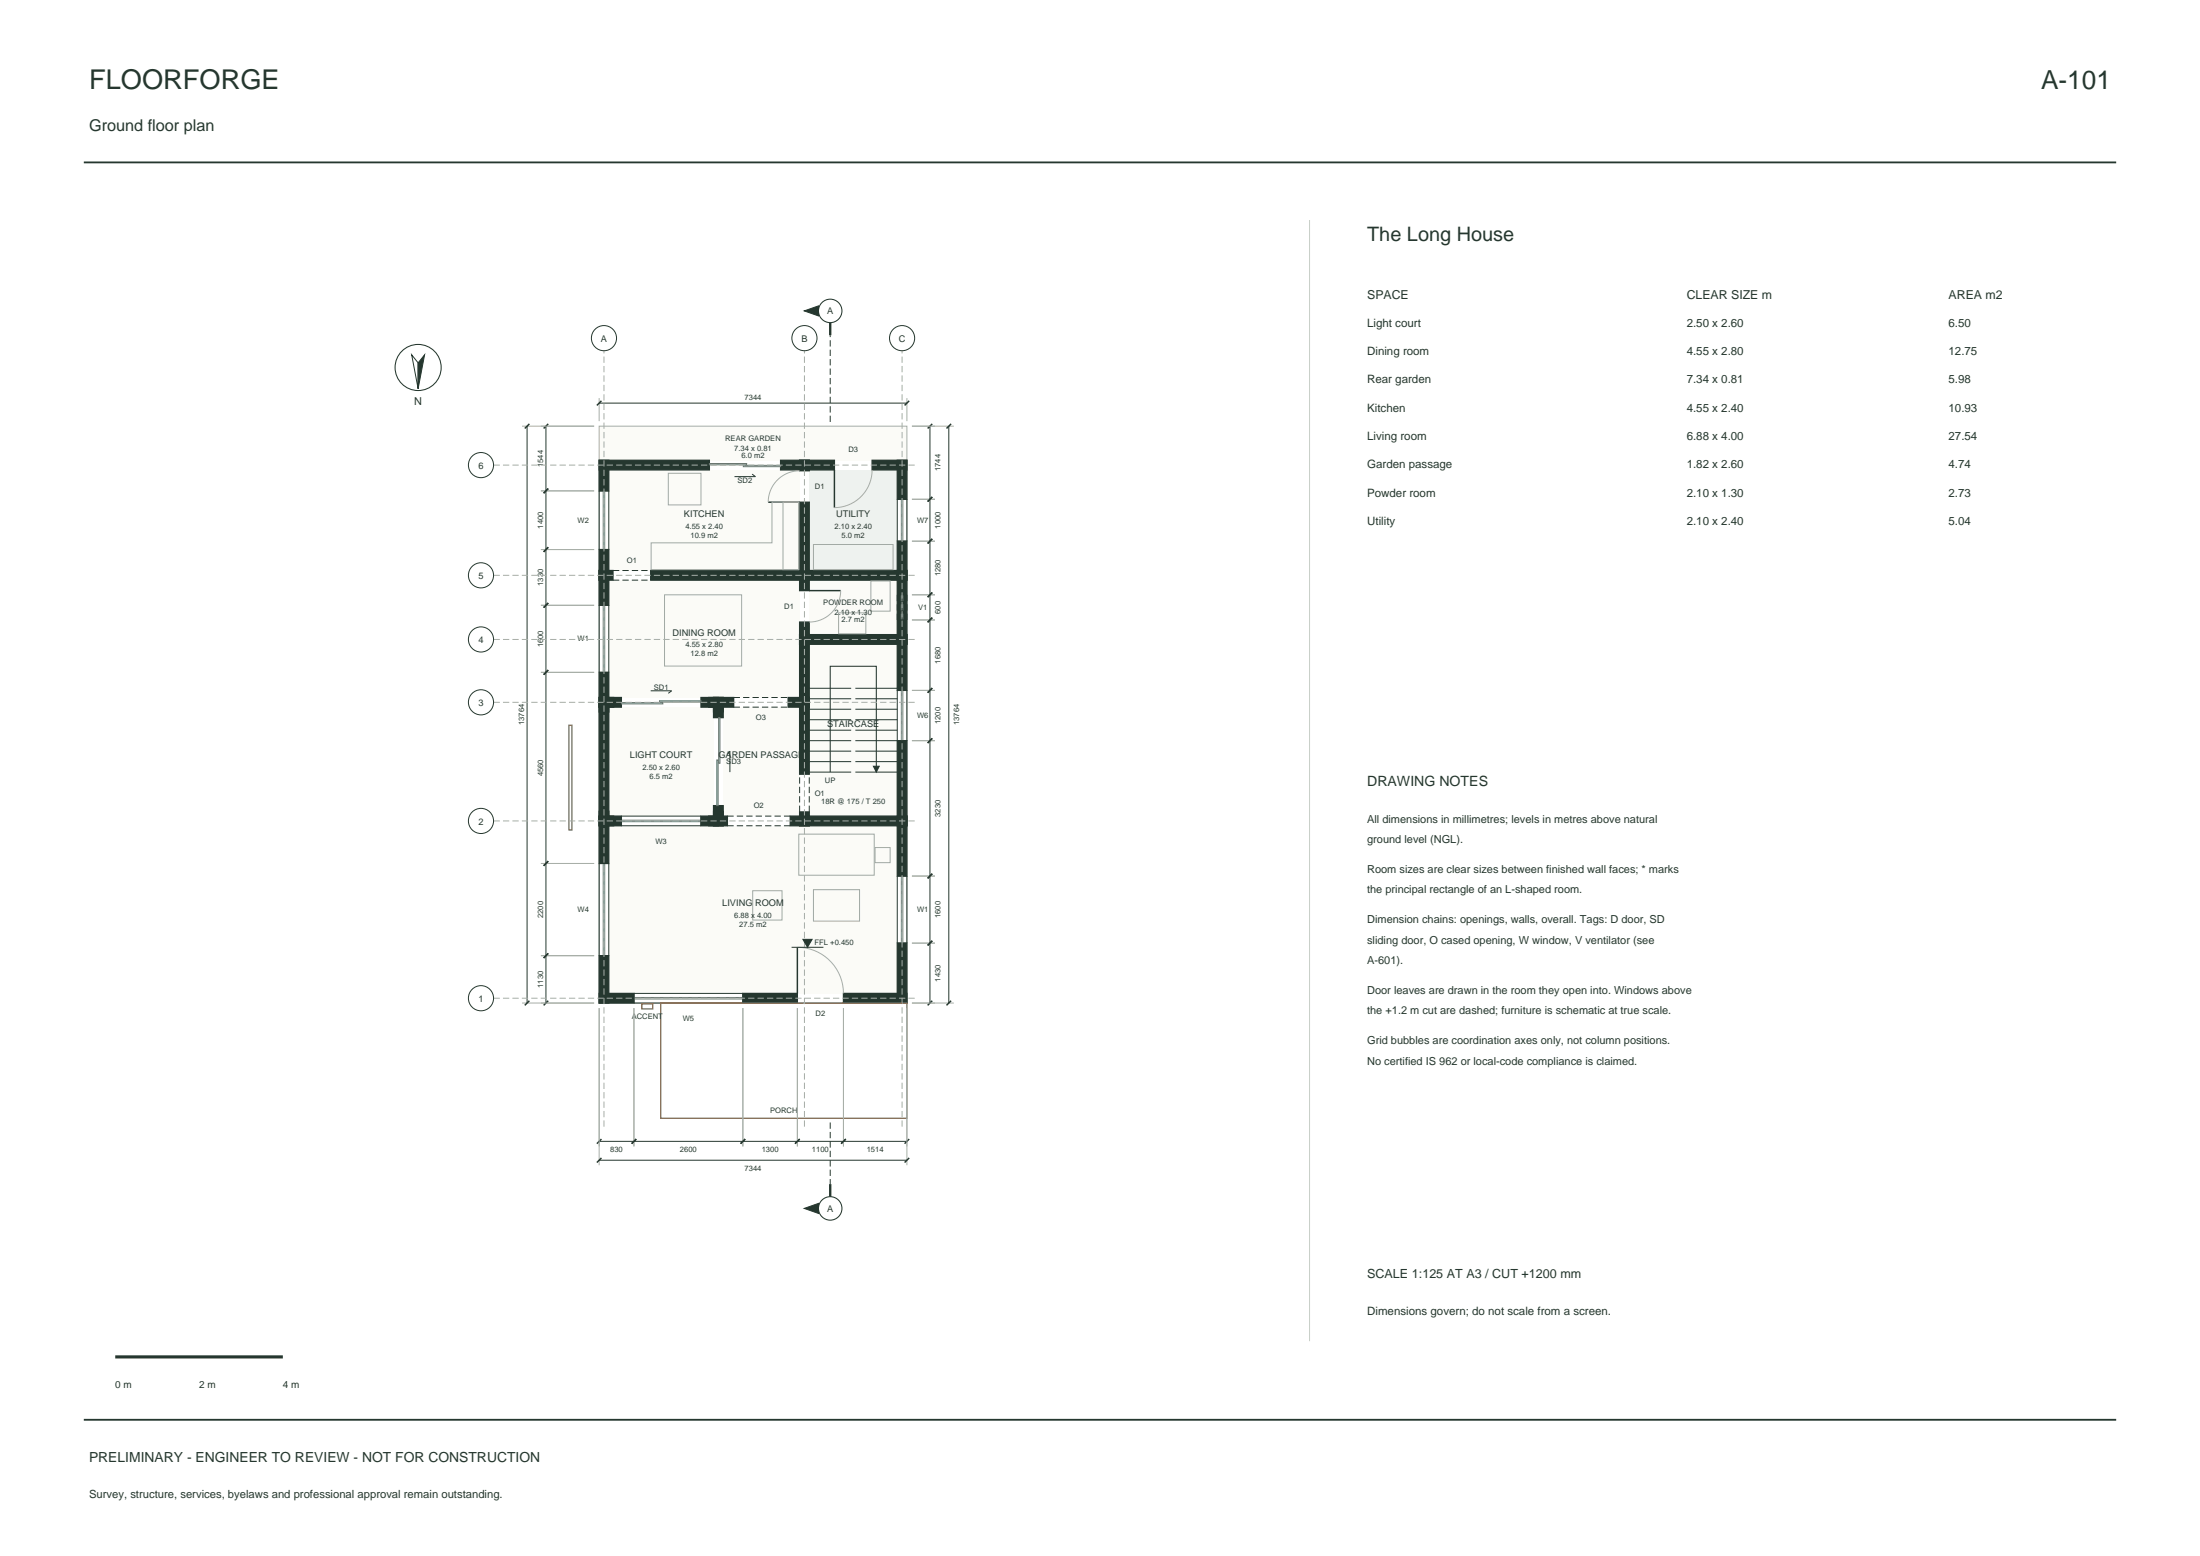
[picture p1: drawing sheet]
<svg xmlns="http://www.w3.org/2000/svg" width="420mm" height="297mm" viewBox="0 0 420 297" stroke-linecap="round" stroke-linejoin="round" font-family="sans-serif">
<path d="M16 31h388M16 271h388" fill="none" stroke="#25372f" stroke-width=".35"/>
<g fill="#fbfbf7">
<path d="M116.2 135h20v20.8h-20z" fill-rule="evenodd"/>
<path d="M116.2 110.7h36.5v22.4h-36.5z" fill-rule="evenodd"/>
<path d="M114.4 81.3h58.7v6.6h-58.7z" fill-rule="evenodd"/>
<path d="M116.2 89.7h36.5v19.2h-36.5z" fill-rule="evenodd"/>
<path d="M116.2 157.6h55.1v32h-55.1z" fill-rule="evenodd"/>
<path d="M138.1 135h14.6v20.8h-14.6z" fill-rule="evenodd"/>
<path d="M154.5 110.7h16.8v10.4h-16.8z" fill-rule="evenodd"/>
<path d="M154.5 123h16.8v32.8h-16.8z" fill-rule="evenodd"/>
</g>
<path d="M154.5 89.7h16.8v19.2h-16.8z" fill-rule="evenodd" fill="#eef2ef"/>
<path d="M114.4 81.3h58.7v110.2h-58.7z" fill="none" stroke="#a8afa4" stroke-width=".19"/>
<g fill="#25372f" stroke="#25372f" stroke-width=".25">
<path d="M114.4 155.8h1.8v9h-1.8z" fill-rule="evenodd"/>
<path d="M114.4 182.4h1.8v9.1h-1.8z" fill-rule="evenodd"/>
<path d="M161 189.6h12.1v1.9h-12.1z" fill-rule="evenodd"/>
<path d="M114.4 189.6h6.6v1.9h-6.6z" fill-rule="evenodd"/>
<path d="M141.8 189.6h10.4v1.9h-10.4z" fill-rule="evenodd"/>
<path d="M114.4 154.9h1.8v2.7h-1.8z" fill-rule="evenodd"/>
<path d="M114.4 134.1h1.8v22.6h-1.8z" fill-rule="evenodd"/>
<path d="M114.4 133.1h1.8v2.8h-1.8z" fill-rule="evenodd"/>
<path d="M114.4 155.8h2.7v1.8h-2.7z" fill-rule="evenodd"/>
<path d="M133.8 155.8h3.3v1.8h-3.3z" fill-rule="evenodd"/>
<path d="M115.3 155.8h3.3v1.8h-3.3z" fill-rule="evenodd"/>
<path d="M135.3 155.8h2.8v1.8h-2.8z" fill-rule="evenodd"/>
<path d="M114.4 108.9h1.8v6.6h-1.8z" fill-rule="evenodd"/>
<path d="M114.4 128.3h1.8v6.7h-1.8z" fill-rule="evenodd"/>
<path d="M114.4 133.1h2.7v1.9h-2.7z" fill-rule="evenodd"/>
<path d="M133.8 133.1h3.3v1.9h-3.3z" fill-rule="evenodd"/>
<path d="M115.3 133.1h3.3v1.9h-3.3z" fill-rule="evenodd"/>
<path d="M135.3 133.1h2.8v1.9h-2.8z" fill-rule="evenodd"/>
<path d="M114.4 87.9h1.8v5.8h-1.8z" fill-rule="evenodd"/>
<path d="M114.4 104.9h1.8v5.8h-1.8z" fill-rule="evenodd"/>
<path d="M124.2 108.9h30.3v1.8h-30.3z" fill-rule="evenodd"/>
<path d="M114.4 108.9h2.6v1.8h-2.6z" fill-rule="evenodd"/>
<path d="M149 87.9h5.5v1.8h-5.5z" fill-rule="evenodd"/>
<path d="M114.4 87.9h21v1.8h-21z" fill-rule="evenodd"/>
<path d="M136.2 154.9h1.9v2.7h-1.9z" fill-rule="evenodd"/>
<path d="M136.2 134.1h1.9v2.9h-1.9z" fill-rule="evenodd"/>
<path d="M136.2 153.8h1.9v2.9h-1.9z" fill-rule="evenodd"/>
<path d="M136.2 133.1h1.9v2.8h-1.9z" fill-rule="evenodd"/>
<path d="M150.9 155.8h3.6v1.8h-3.6z" fill-rule="evenodd"/>
<path d="M136.2 155.8h2.7v1.8h-2.7z" fill-rule="evenodd"/>
<path d="M150.5 133.1h4v1.9h-4z" fill-rule="evenodd"/>
<path d="M136.2 133.1h3.9v1.9h-3.9z" fill-rule="evenodd"/>
<path d="M152.7 133.1h1.8v14.7h-1.8z" fill-rule="evenodd"/>
<path d="M152.7 155h1.8v2.6h-1.8z" fill-rule="evenodd"/>
<path d="M152.7 155.8h20.4v1.8h-20.4z" fill-rule="evenodd"/>
<path d="M152.7 121.1h1.8v13.9h-1.8z" fill-rule="evenodd"/>
<path d="M152.7 108.9h1.8v3.8h-1.8z" fill-rule="evenodd"/>
<path d="M152.7 118.7h1.8v4.3h-1.8z" fill-rule="evenodd"/>
<path d="M152.7 121.1h20.4v1.9h-20.4z" fill-rule="evenodd"/>
<path d="M152.7 87.9h1.8v2h-1.8z" fill-rule="evenodd"/>
<path d="M152.7 95.9h1.8v14.8h-1.8z" fill-rule="evenodd"/>
<path d="M152.7 108.9h20.4v1.8h-20.4z" fill-rule="evenodd"/>
<path d="M166.5 87.9h6.6v1.8h-6.6z" fill-rule="evenodd"/>
<path d="M152.7 87.9h6.6v1.8h-6.6z" fill-rule="evenodd"/>
<path d="M171.3 155.8h1.8v11.4h-1.8z" fill-rule="evenodd"/>
<path d="M171.3 180h1.8v11.5h-1.8z" fill-rule="evenodd"/>
<path d="M171.3 121.1h1.8v10.7h-1.8z" fill-rule="evenodd"/>
<path d="M171.3 141.4h1.8v16.2h-1.8z" fill-rule="evenodd"/>
<path d="M171.3 108.9h1.8v14.1h-1.8z" fill-rule="evenodd"/>
<path d="M171.3 87.9h1.8v7.4h-1.8z" fill-rule="evenodd"/>
<path d="M171.3 103.3h1.8v7.4h-1.8z" fill-rule="evenodd"/>
</g>
<g fill="#e3ebea" stroke="#5f7d78" stroke-width=".19">
<path d="M118.6 134.1h7.9v.3h-7.9z" fill-rule="evenodd"/>
<path d="M125.9 133.8h7.9v.2h-7.9z" fill-rule="evenodd"/>
</g>
<path d="M114.4 93.7h1.8v11.2h-1.8zM114.4 115.5h1.8v12.8h-1.8zM124.2 131.9h4l-.6 .4" fill="none" stroke="#25372f" stroke-width=".19"/>
<path d="M115.2 93.7v11.2M115.4 93.7v11.2M115.2 115.5v12.8M115.4 115.5v12.8" fill="none" stroke="#5f7d78" stroke-width=".19"/>
<path d="M117 108.9h7.2M117 110.7h7.2" fill="none" stroke="#25372f" stroke-width=".19" stroke-dasharray="1.2 .6" stroke-linecap="butt"/>
<path d="M154.5 112.7h6M152.2 180.8v8.8" fill="none" stroke="#25372f" stroke-width=".28"/>
<path d="M160.5 112.7a6 6 0 0 1-6 6M152.2 180.8a8.8 8.8 0 0 1 8.8 8.8" fill="none" stroke="#a8afa4" stroke-width=".19"/>
<g fill="#e3ebea" stroke="#5f7d78" stroke-width=".19">
<path d="M135.4 88.5h7.1v.2h-7.1z" fill-rule="evenodd"/>
<path d="M141.9 88.8h7.1v.3h-7.1z" fill-rule="evenodd"/>
</g>
<path d="M143.6 90.5l.6 .5h-4M118.6 155.8h15.2v1.8h-15.2zM114.4 164.8h1.8v17.6h-1.8zM171.3 167.2h1.8v12.8h-1.8zM121 189.6h20.8v1.9h-20.8z" fill="none" stroke="#25372f" stroke-width=".19"/>
<path d="M146.7 95.9h6" fill="none" stroke="#25372f" stroke-width=".28"/>
<path d="M152.7 89.9a6 6 0 0 0-6 6" fill="none" stroke="#a8afa4" stroke-width=".19"/>
<path d="M118.6 156.8h15.2M118.6 156.6h15.2M115.2 164.8v17.6M115.4 164.8v17.6M172.1 167.2v12.8M172.4 167.2v12.8M121 190.7h20.8M121 190.4h20.8" fill="none" stroke="#5f7d78" stroke-width=".19"/>
<path d="M138.9 155.8h12M138.9 157.6h12" fill="none" stroke="#25372f" stroke-width=".19" stroke-dasharray="1.2 .6" stroke-linecap="butt"/>
<g fill="#e3ebea" stroke="#5f7d78" stroke-width=".19">
<path d="M136.8 145.1h.3v8.7h-.3z" fill-rule="evenodd"/>
<path d="M137.2 137h.2v8.7h-.2z" fill-rule="evenodd"/>
</g>
<g fill="none" stroke="#25372f" stroke-width=".19">
<path d="M78.6 67.7l1.2 1.6v4.9zM114.4 76.9h58.7M100.6 81.3v110.2M104.2 81.3v110.2M171.3 95.3h1.8v8h-1.8zM177.5 81.3v110.2M181.1 81.3v110.2M171.3 118.3h1.8M171.3 113.5h1.8M154.5 139.4h8M154.5 137.4h8M154.5 135.4h8"/>
<path d="M154.5 133.4h8M154.5 131.4h8M163.3 139.4h8M163.3 137.4h8M163.3 135.4h8M163.3 133.4h8M163.3 131.4h8M138.9 144l.4-.6v4M154.5 141.4h8M154.5 147.4h8M154.5 145.4h8M154.5 143.4h8"/>
<path d="M163.3 141.4h9.8v-9.6h-1.8v9.6M163.3 147.4h8M163.3 145.4h8M163.3 143.4h8M151.1 180.8h6.1M114.4 217.9h58.7M114.4 221.5h58.7"/>
<circle cx="115.3" cy="64.5" r="2.4"/>
<circle cx="153.6" cy="64.5" r="2.4"/>
<circle cx="172.2" cy="64.5" r="2.4"/>
<circle cx="91.8" cy="88.8" r="2.4"/>
<circle cx="91.8" cy="109.8" r="2.4"/>
<circle cx="91.8" cy="134.1" r="2.4"/>
<circle cx="91.8" cy="122.1" r="2.4"/>
<circle cx="91.8" cy="156.7" r="2.4"/>
<circle cx="91.8" cy="190.5" r="2.4"/>
</g>
<path d="M158.5 80.5v-16.5M171.3 118.3v-4.8M173.1 118.3v-4.8M140.1 135h10.4M140.1 133.1h10.4M152.7 155v-7.2M154.5 155v-7.2M158.5 214.3v11.7" fill="none" stroke="#25372f" stroke-width=".19" stroke-dasharray="1.2 .6" stroke-linecap="butt"/>
<path d="M172.1 118.3v-4.8M172.4 118.3v-4.8" fill="none" stroke="#5f7d78" stroke-width=".19" stroke-dasharray="1.2 .6" stroke-linecap="butt"/>
<path d="M172.1 95.3v8M172.4 95.3v8M172.1 131.8v9.6M172.4 131.8v9.6" fill="none" stroke="#5f7d78" stroke-width=".19"/>
<g fill="none" stroke="#25372f" stroke-width=".28">
<path d="M114.8 76.5l-.9 .9M173.6 76.5l-.9 .9M101.1 80.9l-.9 .9M104.7 93.3l-.9 .8M104.7 80.9l-.9 .9M159.3 89.7v7.2M178 94.9l-.9 .8M178 80.9l-.9 .9M181.6 80.9l-.9 .9M104.7 115.1l-.9 .9M104.7 104.5l-.9 .8M178 117.9l-.9 .9"/>
<path d="M178 113.1l-.9 .9M178 102.9l-.9 .8M104.7 127.9l-.9 .9M178 131.3l-.9 .9M178 140.9l-.9 .9M104.7 164.4l-.9 .9M178 179.6l-.9 .9M178 166.8l-.9 .9M101.1 191l-.9 .9M104.7 191l-.9 .9M104.7 182l-.9 .9M178 191l-.9 .9"/>
<path d="M181.6 191l-.9 .9M114.8 217.4l-.9 .9M121.5 217.4l-.9 .9M142.3 217.4l-.9 .9M152.7 217.4l-.9 .9M161.5 217.4l-.9 .9M173.6 217.4l-.9 .9M114.8 221l-.9 .9M173.6 221l-.9 .9"/>
</g>
<g fill="none" stroke="#a8afa4" stroke-width=".19">
<path d="M114.4 76v4.4M173.1 76v4.4M99.7 81.3h13.7M103.3 93.7h10.1M166.5 89.7a7.2 7.2 0 0 1-7.2 7.2M174.1 81.3h8M174.1 95.3h4.4M103.3 115.5h10.1M103.3 104.9h10.1M174.1 118.3h4.4M174.1 113.5h4.4M174.1 103.3h4.4"/>
<path d="M103.3 128.3h10.1M174.1 131.8h4.4M174.1 141.4h4.4M103.3 164.8h10.1M174.1 167.2h4.4M99.7 191.5h13.7M103.3 182.4h10.1M114.4 192.4v30M121 192.4v26.4M141.8 192.4v26.4M152.2 192.4v26.4M161 192.4v26.4"/>
<path d="M173.1 192.4v30M174.1 191.5h8M174.1 180h4.4"/>
</g>
<g fill="none" stroke="#25372f" stroke-width=".2">
<path d="M158.5 147.4v-20.2h8.8v20.2"/>
<circle cx="158.5" cy="59.3" r="2.24"/>
<circle cx="79.8" cy="70.1" r="4.4"/>
<circle cx="158.5" cy="230.7" r="2.24"/>
</g>
<g fill="#25372f" stroke="#25372f" stroke-width=".19">
<path d="M166.7 146.3h1.2l-.6 1.1z"/>
<path d="M153.3 179.3h1.7l-.8 1.5z"/>
<path d="M153.5 230.7l2.8-1v1.9z"/>
<path d="M153.5 59.3l2.8-.9v1.9z"/>
<path d="M81.1 67.7l-1.3 6.5v-4.9z"/>
</g>
<path d="M127.6 90.3h6.2v6.1h-6.2zM149.5 95.9h3v12.8h-3zM124.3 103.6h23.1v-7.7h5.1v12.8h-28.2zM126.9 113.5h14.7v13.6h-14.7zM155.3 103.9h15.2v4.8h-15.2zM160.1 117h5.2v4h-5.2zM166.3 110.9h3.6v5.8h-3.6zM152.5 159.2h14.4v7.9h-14.4zM143.7 170h5.6v5.6h-5.6zM155.3 169.8h8.8v6h-8.8zM167.1 161.8h2.8v2.9h-2.8z" fill="none" stroke="#a3aaa1" stroke-width=".19"/>
<path d="M108.6 138.4h.6v20h-.6zM122.5 191.6h2.1v1h-2.1zM126.1 191.5h47v22h-47z" fill="none" stroke="#9e653f" stroke-width=".25"/>
<path d="M94.2 88.8h80.5M94.2 109.8h80.5M94.2 134.1h80.5M94.2 122.1h80.5M94.2 156.7h80.5M94.2 190.5h80.5M115.3 215.1v-148.2M153.6 215.1v-148.2M172.2 215.1v-148.2" fill="none" stroke="#a8afa4" stroke-width=".19" stroke-dasharray="1.2 .6" stroke-linecap="butt"/>
<path d="M158.5 61.6v2.4M158.5 226v2.4" fill="none" stroke="#25372f" stroke-width=".45"/>
<path d="M250 42v214" fill="none" stroke="#c9d0c7" stroke-width=".2"/>
<path d="M22 259h32" fill="none" stroke="#25372f" stroke-width=".6"/>
<text font-size="5.2" fill="#25372f" x="17" y="17">FLOORFORGE</text>
<text font-size="5" fill="#25372f" x="389.7" y="17">A-101</text>
<text font-size="3.8" fill="#25372f" x="261" y="46">The Long House</text>
<text font-size="3.1" fill="#25372f" x="17" y="25">Ground floor plan</text>
<text font-size="2.7" fill="#25372f" x="261" y="150">DRAWING NOTES</text>
<text font-size="2.6" fill="#25372f" x="17" y="279">PRELIMINARY - ENGINEER TO REVIEW - NOT FOR CONSTRUCTION</text>
<text font-size="2.4" fill="#25372f" x="261" y="244">SCALE 1:125 AT A3 / CUT +1200 mm</text>
<g font-size="2.3" fill="#25372f">
<text x="261" y="57">SPACE</text>
<text x="322" y="57">CLEAR SIZE m</text>
<text x="372" y="57">AREA m2</text>
</g>
<g font-size="2.2" fill="#25372f">
<text x="261" y="62.4">Light court</text>
<text x="322" y="62.4">2.50 x 2.60</text>
<text x="372" y="62.4">6.50</text>
<text x="261" y="67.8">Dining room</text>
<text x="322" y="67.8">4.55 x 2.80</text>
<text x="372" y="67.8">12.75</text>
<text x="261" y="73.2">Rear garden</text>
<text x="322" y="73.2">7.34 x 0.81</text>
<text x="372" y="73.2">5.98</text>
<text x="261" y="78.6">Kitchen</text>
<text x="322" y="78.6">4.55 x 2.40</text>
<text x="372" y="78.6">10.93</text>
<text x="261" y="84">Living room</text>
<text x="261" y="89.4">Garden passage</text>
<text x="322" y="84">6.88 x 4.00</text>
<text x="322" y="89.4">1.82 x 2.60</text>
<text x="372" y="84">27.54</text>
<text x="372" y="89.4">4.74</text>
<text x="261" y="94.8">Powder room</text>
<text x="322" y="94.8">2.10 x 1.30</text>
<text x="372" y="94.8">2.73</text>
<text x="261" y="100.2">Utility</text>
<text x="322" y="100.2">2.10 x 2.40</text>
<text x="372" y="100.2">5.04</text>
<text x="261" y="251">Dimensions govern; do not scale from a screen.</text>
</g>
<g font-size="2.1" fill="#25372f">
<text x="79.1" y="77.3">N</text>
<text x="261" y="157">All dimensions in millimetres; levels in metres above natural</text>
<text x="261" y="160.9">ground level (NGL).</text>
<text x="261" y="166.6">Room sizes are clear sizes between finished wall faces; * marks</text>
<text x="261" y="170.5">the principal rectangle of an L-shaped room.</text>
<text x="261" y="176.2">Dimension chains: openings, walls, overall. Tags: D door, SD</text>
<text x="261" y="180.1">sliding door, O cased opening, W window, V ventilator (see</text>
<text x="261" y="184">A-601).</text>
<text x="261" y="189.7">Door leaves are drawn in the room they open into. Windows above</text>
<text x="261" y="193.6">the +1.2 m cut are dashed; furniture is schematic at true scale.</text>
<text x="261" y="199.3">Grid bubbles are coordination axes only, not column positions.</text>
<text x="261" y="203.2">No certified IS 962 or local-code compliance is claimed.</text>
<text x="17" y="286">Survey, structure, services, byelaws and professional approval remain outstanding.</text>
</g>
<g font-size="1.9" fill="#25372f">
<text x="22" y="265">0 m</text>
<text x="38" y="265">2 m</text>
<text x="54" y="265">4 m</text>
</g>
<g font-size="1.8" fill="#25372f">
<text x="114.7" y="65.3">A</text>
<text x="153" y="65.3">B</text>
<text x="157.9" y="60">A</text>
<text x="171.6" y="65.3">C</text>
<text x="91.3" y="89.5">6</text>
<text x="130.6" y="98.7">KITCHEN</text>
<text x="159.6" y="98.7">UTILITY</text>
<text x="91.3" y="110.5">5</text>
<text x="91.3" y="122.8">4</text>
<text x="128.4" y="121.3">DINING ROOM</text>
<text x="91.3" y="134.8">3</text>
<text x="157.9" y="138.8">STAIRCASE</text>
<text x="120.3" y="144.8">LIGHT COURT</text>
<text x="137.1" y="144.8">GARDEN PASSAGE</text>
<text x="91.3" y="157.4">2</text>
<text x="137.9" y="173">LIVING ROOM</text>
<text x="91.3" y="191.3">1</text>
<text x="157.9" y="231.3">A</text>
</g>
<g font-size="1.4" fill="#25372f">
<text x="142.1" y="76.4">7344</text>
<text x="103.7" y="89.1" transform="rotate(-90 103.7 89.1)">1544</text>
<text x="138.4" y="84.1">REAR GARDEN</text>
<text x="140.2" y="86">7.34 x 0.81</text>
<text x="141.5" y="87.5">6.0 m2</text>
<text x="162" y="86.3">D3</text>
<text x="179.5" y="89.9" transform="rotate(-90 179.5 89.9)">1744</text>
<text x="140.8" y="92.2">SD2</text>
<text x="155.6" y="93.3">D1</text>
<text x="103.7" y="100.9" transform="rotate(-90 103.7 100.9)">1400</text>
<text x="110.3" y="99.8">W2</text>
<text x="130.9" y="100.9">4.55 x 2.40</text>
<text x="159.3" y="100.9">2.10 x 2.40</text>
<text x="175.1" y="99.8">W7</text>
<text x="179.5" y="100.9" transform="rotate(-90 179.5 100.9)">1000</text>
<text x="119.7" y="107.4">O1</text>
<text x="131.8" y="102.6">10.9 m2</text>
<text x="160.7" y="102.6">5.0 m2</text>
<text x="103.7" y="111.8" transform="rotate(-90 103.7 111.8)">1330</text>
<text x="179.5" y="110" transform="rotate(-90 179.5 110)">1280</text>
<text x="149.7" y="116.2">D1</text>
<text x="157.2" y="115.5">POWDER ROOM</text>
<text x="159.3" y="117.3">2.10 x 1.30</text>
<text x="160.7" y="118.8">2.7 m2</text>
<text x="175.3" y="116.4">V1</text>
<text x="179.5" y="117.1" transform="rotate(-90 179.5 117.1)">600</text>
<text x="103.7" y="123.5" transform="rotate(-90 103.7 123.5)">1600</text>
<text x="110.3" y="122.4">W1</text>
<text x="130.9" y="123.6">4.55 x 2.80</text>
<text x="131.8" y="125.2">12.8 m2</text>
<text x="124.8" y="131.6">SD1</text>
<text x="179.5" y="126.7" transform="rotate(-90 179.5 126.7)">1680</text>
<text x="144.3" y="137.5">O3</text>
<text x="175.1" y="137.1">W6</text>
<text x="100.1" y="138.4" transform="rotate(-90 100.1 138.4)">13764</text>
<text x="179.5" y="138.2" transform="rotate(-90 179.5 138.2)">1200</text>
<text x="183.1" y="138.4" transform="rotate(-90 183.1 138.4)">13764</text>
<text x="103.7" y="148.2" transform="rotate(-90 103.7 148.2)">4560</text>
<text x="122.6" y="147">2.50 x 2.60</text>
<text x="124" y="148.7">6.5 m2</text>
<text x="138.7" y="145.9">SD3</text>
<text x="157.5" y="149.5">UP</text>
<text x="143.9" y="154.3">O2</text>
<text x="155.5" y="151.9">O1</text>
<text x="156.8" y="153.4">18R @ 175 / T 250</text>
<text x="179.5" y="155.9" transform="rotate(-90 179.5 155.9)">3230</text>
<text x="125.1" y="161.1">W3</text>
<text x="103.7" y="175.2" transform="rotate(-90 103.7 175.2)">2200</text>
<text x="110.3" y="174.1">W4</text>
<text x="140.2" y="175.2">6.88 x 4.00</text>
<text x="141.1" y="176.9">27.5 m2</text>
<text x="175.1" y="174.1">W1</text>
<text x="179.5" y="175.2" transform="rotate(-90 179.5 175.2)">1600</text>
<text x="155.5" y="180.3">FFL +0.450</text>
<text x="103.7" y="188.5" transform="rotate(-90 103.7 188.5)">1130</text>
<text x="179.5" y="187.3" transform="rotate(-90 179.5 187.3)">1430</text>
<text x="120.6" y="194.6">ACCENT</text>
<text x="130.3" y="195">W5</text>
<text x="155.7" y="193.9">D2</text>
<text x="147" y="212.5">PORCH</text>
<text x="116.5" y="219.9">830</text>
<text x="129.8" y="219.9">2600</text>
<text x="145.4" y="219.9">1300</text>
<text x="155" y="219.9">1100</text>
<text x="165.5" y="219.9">1514</text>
<text x="142.1" y="223.5">7344</text>
</g>
</svg>
